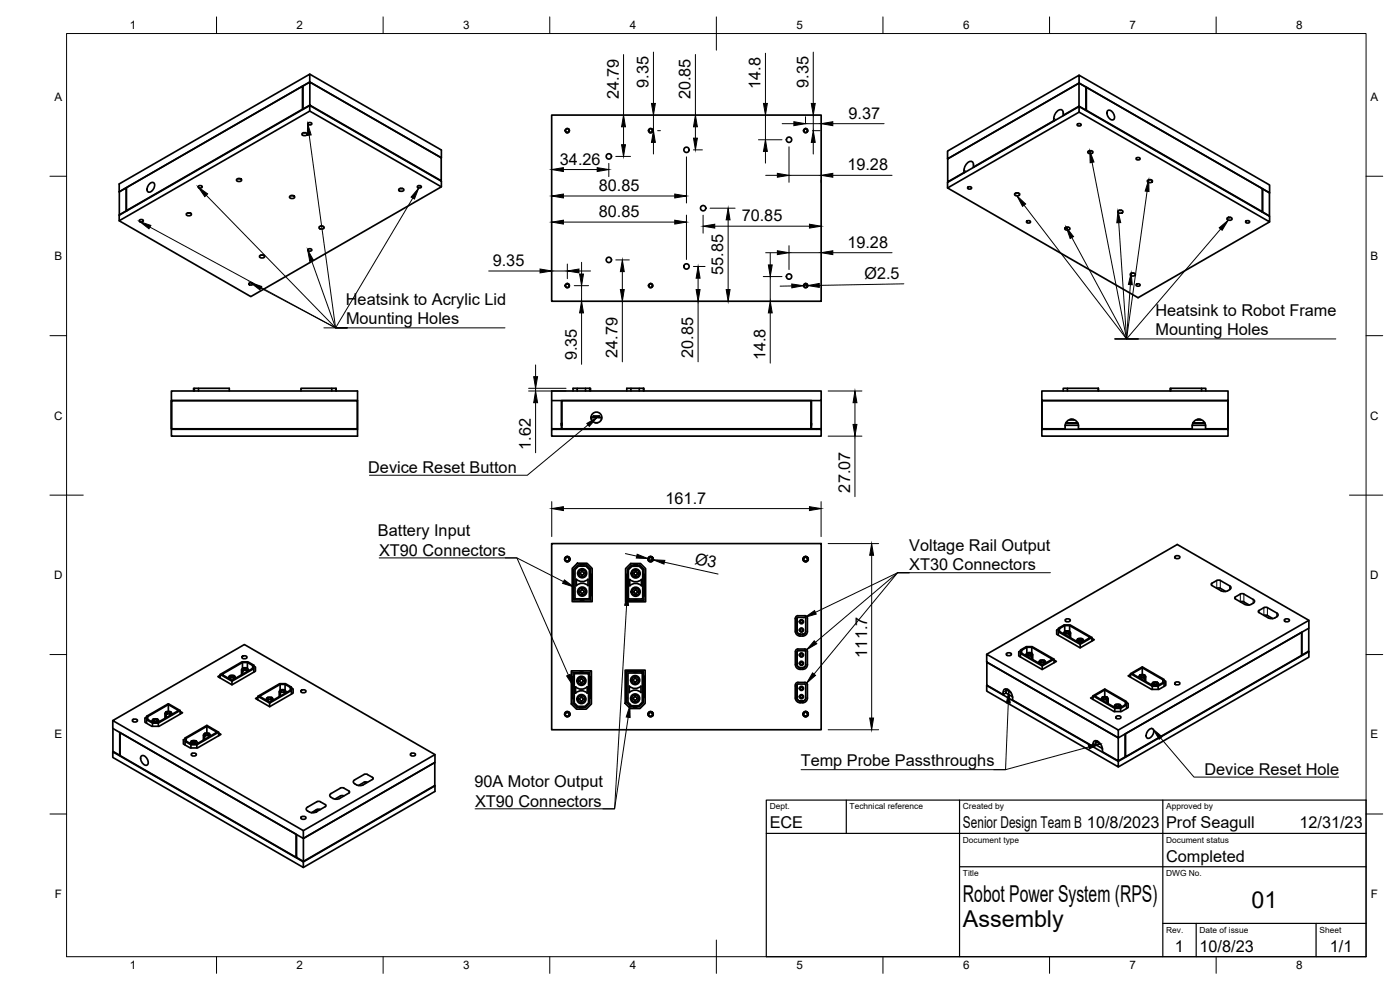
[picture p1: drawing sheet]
<svg xmlns="http://www.w3.org/2000/svg" width="420mm" height="297mm" viewBox="0 0 420 297" stroke-linecap="round" stroke-linejoin="round" font-family="sans-serif">
<!-- layer: Visible -->
<g fill="none" stroke="#000" stroke-width=".51">
<path d="M90.8 32.8h.1M90.8 25.9h.1M91.1 39.8h.6M92.5 36.9l.6-.1 .5 .4-.8 .3-.4-.3zM93 31.7l39.5 22.7v1.7l-57.2 32.9-39.5-22.8v-1.6l57.2-32.9v1.6l-57.2 32.9M93 22.3l39.5 22.7v2.4l-39.5-22.8-2.1 1.2v6.9M93 33.3l39.5 22.8M93 24.6l39.4 22.7v6.9l-39.4-22.7zM93 31.5l-2 1.3M165.6 34.5h80.8v55.9h-80.8zM170.6 38.7l.2 .3v.5l-.4 .3-.5-.1M195.6 38.7l.3 .4-.1 .4-.4 .3-.5-.1"/>
<path d="M241.9 38.6h-.2l.6 .4-.1 .7M316.3 36.2l.1 .1M319.1 34.6l.1 .1M323.4 37.2l.6-.1 .5 .4-.8 .3-.4-.3zM323.8 31.9l2 1.2M323.8 32l57.2 32.9v1.7l-57.2-33M323.8 22.6l57.2 32.9v2.4l-57.2-33 2.1 1.2v6.9M326 26.2l52.8 30.4v6.9l-52.8-30.4zM326 33.1l-.1 .1M326 26.2l-.1 .1M332.4 33.2a1.8 1.8 0 0 1 2 2.4 .98 .98 0 0 1-1 .4 .98 .98 0 0 1-.7-.8l-.3-.4a1.46 1.46 0 0 1 0-1.6zM35.8 55.2l57.2-32.9v2.3l-57.2 33z"/>
<path d="M35.8 57.6l.1 6.9M35.8 57.6l2.1-1.2v6.9M37.9 56.4h.1M38 56.3l52.8-30.4v6.9l-52.8 30.4zM44.9 55.1a.84 .84 0 0 1 1.5 .1 2.1 2.1 0 0 1-1.8 2.5 1.54 1.54 0 0 1 .3-2.6zM59.6 55.8l.6-.1 .5 .4-.8 .3-.4-.3zM71 53.8a.82 .82 0 0 1 .9-.3 .82 .82 0 0 1 .6 .7 .82 .82 0 0 1-.9 .3 .82 .82 0 0 1-.6-.7zM71.4 53.6h.7M86.9 58.9a.82 .82 0 0 1 .9-.3 .82 .82 0 0 1 .6 .7 .82 .82 0 0 1-.9 .3 .82 .82 0 0 1-.6-.7zM87.3 58.7h.7M90.7 40.1a.82 .82 0 0 1 .8-.3 .82 .82 0 0 1 .6 .6 .82 .82 0 0 1-.8 .3 .82 .82 0 0 1-.6-.6zM119.7 56.8a.82 .82 0 0 1 .8-.3 .82 .82 0 0 1 .7 .6 .82 .82 0 0 1-.9 .3 .82 .82 0 0 1-.6-.6z"/>
<path d="M120.1 56.5h.7M125.4 55.8l.6-.1 .5 .4-.8 .3-.5-.3zM132.4 54.2l-.1 .1M284.4 56.4l39.4-22.8v-1.6l-39.4 22.7v1.7l57.1 32.9 39.5-22.7M284.4 47.7l39.4-22.8v-2.3l-39.4 22.7v2.4M284.4 54.6h.1M289.3 51.8h.1M290.5 56.1l.6-.1 .5 .5-.8 .2-.4-.2zM292.1 50.1l24.2-13.9a2.85 2.85 0 0 1 2.2-3.3 1.34 1.34 0 0 1 .6 1.7l4.7-2.7v-7l-39.4 22.8v6.9l4.9-2.8v-.7M292.1 50.1a1.36 1.36 0 0 0-.5-1.7 2.6 2.6 0 0 0-2.3 2.6M292.1 50.1l.1 .1M304.5 58.1a.82 .82 0 0 1 .9-.3 .82 .82 0 0 1 .6 .7 .82 .82 0 0 1-.9 .3 .82 .82 0 0 1-.6-.7z"/>
<path d="M304.9 57.9h.7M326.5 45.5a.82 .82 0 0 1 .8-.3 .82 .82 0 0 1 .7 .6 .82 .82 0 0 1-.9 .3 .82 .82 0 0 1-.6-.6zM326.9 45.2h.7M341.1 47.4l.6-.1 .5 .4-.8 .3-.4-.3zM344.4 54.2a.82 .82 0 0 1 .8-.3 .82 .82 0 0 1 .6 .6 .82 .82 0 0 1-.8 .3 .82 .82 0 0 1-.6-.6zM344.8 53.9h.6M378.8 56.7l.1 6.9M378.9 56.7l2.1 1.2M381 57.9l-.1 6.9M381 57.9h.1M38 63.3l-2.2 1.2M38 63.2l.1 .1"/>
<path d="M42 66l.6-.1 .4 .4-.8 .3-.4-.3zM55.9 64.1a.82 .82 0 0 1 .9-.3 .82 .82 0 0 1 .6 .7 .82 .82 0 0 1-.8 .3 .82 .82 0 0 1-.7-.7zM56.3 63.9h.7M77.9 76.8a.82 .82 0 0 1 .9-.3 .82 .82 0 0 1 .6 .6 .82 .82 0 0 1-.9 .3 .82 .82 0 0 1-.6-.6zM78.3 76.5h.7M92.5 74.7l.6-.1 .5 .5-.8 .2-.4-.2zM95.8 68.1a.82 .82 0 0 1 .8-.3 .82 .82 0 0 1 .6 .7 .82 .82 0 0 1-.8 .3 .82 .82 0 0 1-.6-.7zM96.2 67.8h.6M308.2 66.3l.6-.1 .5 .5-.8 .2-.4-.2zM319.6 68.4a.82 .82 0 0 1 .8-.3 .82 .82 0 0 1 .7 .7 .82 .82 0 0 1-.9 .3 .82 .82 0 0 1-.6-.7zM320 68.2h.7M335.5 63.3a.82 .82 0 0 1 .9-.3 .82 .82 0 0 1 .6 .7 .82 .82 0 0 1-.9 .3 .82 .82 0 0 1-.6-.7z"/>
<path d="M335.9 63.1h.7M368.3 65.5a.82 .82 0 0 1 .8-.3 .82 .82 0 0 1 .6 .6 .82 .82 0 0 1-.8 .3 .82 .82 0 0 1-.6-.6zM369.3 65.2l-.6 .1M374 66.3l.6-.1 .4 .5-.7 .2-.5-.2zM378.8 63.7l2.2 1.1M378.8 63.5l-.1 .1M74.8 84.9l.6-.1 .5 .5-.8 .2-.4-.2zM170.4 85.1h-.2l.6 .4-.1 .7M195.4 85.1h-.2l.6 .4-.1 .7M241.9 85.1h-.2l.6 .4-.1 .7M339.2 82.2a.82 .82 0 0 1 .9-.3 .82 .82 0 0 1 .6 .6 .82 .82 0 0 1-.8 .4 .82 .82 0 0 1-.7-.7zM339.6 81.9h.7"/>
<path d="M341.1 85.2h.6l.5 .4-.8 .3-.4-.3zM58.3 116.5h-.2v.8M58.3 117.3v-.8h10.5v.8M59.6 116.5v.8M90.3 117.3v-.8h9.3v.8M99.6 116.5h1.2v.8M100.8 116.5l.1 .8M172 117.3v-.8h1.2v.8M173.2 116.5h3.8M175.7 116.5v.8M177 116.5h.2v.8M177 116.5v.8"/>
<path d="M188.1 117.3v-.8h1.3v.8M189.4 116.5h3.7M191.9 116.5v.8M193.1 116.5l.2 .8M193.1 116.5v.8M320.3 116.5v.8M329.6 116.5h-10.5v.8M329.6 116.5v.8M351.4 117.3v-.8h9.2v.8M351.4 116.5h-.2v.8M360.6 116.5h1.3v.8M51.4 128.8h55.9v2.1h-55.9z"/>
<path d="M51.4 120.2v8.5h55.9v-8.5h-55.8v8.5M52.8 128.7v.1M106 128.7v.1M107.3 120.2h-55.9v-2.9h55.9v11.4M165.6 128.8h80.8v2.1h-80.8zM165.6 120.2h80.8v-2.9h-80.8v11.4h2.9v-8.5M166.9 128.7v.1M168.6 127v.6M168.6 120.2h74.8v8.5h-74.8zM177.9 125.3l.2-.2 .2 .2M178.1 124.9h1.8M178.1 124.9v.2"/>
<path d="M178.6 126.8h.8M179.8 125.1h.1M179.8 125.1l-.1 .2M179.9 124.9v.2M179.9 125.1l.1 .2M180.5 125.9v-.6h-3v.6M243.4 127h.1M243.4 127.6h.1M243.4 127v.6M243.5 120.2v8.5h2.9v-8.5M245.1 128.7v.1M312.7 128.8h55.9v2.1h-55.9z"/>
<path d="M312.7 120.2v-2.9h55.9v2.9h-55.9v8.5M314 128.7v.1M319.7 127.8a2 2 0 0 1 2-2 2 2 0 0 1 2 2M319.7 127.8v.9h-7v-8.5h55.8v8.5h-6.7v-.9M319.7 127.6h3.9M319.8 127h3.7h-3.7M320.2 127h.1M320.3 126.9v.1M320.5 126.9v.1M320.8 126.9v.1M320.9 125.9h1.5M321 126.9l-.7 .1"/>
<path d="M321.1 125.9h.1M321.2 125.8v.1M321.5 125.8v.1M321.5 126.9v.1M321.8 125.8v.1M321.8 126.9v.1M322 126.9l-.7 .1M322.1 125.8v.1M322.3 125.9h.1M322.3 127h.7M322.5 126.9v.1M322.8 126.9v.1"/>
<path d="M323 127h.1M323.7 127.8v.9h34.1v-.9M357.8 127.8a2 2 0 0 1 2-2 2 2 0 0 1 2 2M357.8 127.6h4M358 127h3.6zM358 127h.1M358.7 126.9v.1M358.9 126.9v.1M359.1 125.9h1.4M359.2 126.9l-.8 .1M359.2 125.9h.1M359.4 125.8v.1"/>
<path d="M359.7 125.8v.1M359.7 126.9v.1M359.9 125.8v.1M359.9 126.9v.1M360.2 126.9l-.8 .1M360.2 125.8v.1M360.4 125.9h.1M360.6 126.9l-.2 .1 .8-.1M360.7 126.9v.1M360.9 126.9v.1M361.2 127h.1M367.2 128.7v.1"/>
<path d="M368.6 120.2l-.1 8.5M165.6 163.1h80.8v55.9h-80.8zM170.1 167l.6 .3 .1 .5M170.1 167l.6 .2 .3 .6M170.7 167.4l.1 .4M170.8 167.8l-.4 .5-.6-.1-.1-.5 .1-.4 .5-.1 .3 .2-.4-.2-.4 .1-.2 .6 .2 .4 .6 .2 .4-.3 .2-.4M172.2 170.8l1.3-1.3h2.5l1.2 1.3v9.2h-5zM172.2 172.3h-.2v6.4h.2M173 173.8v1.9a2.51 2.51 0 0 1 3.5 0v-1.9M173.3 169h2.9l1.5 1.5v10h-6v-10zM173.6 169.9h2.2l1.1 1v8.8h-4.3v-8.8zM173.7 177.6l.5-.1 .5 .5v.5a1.03 1.03 0 0 1-1-.9z"/>
<path d="M174 171.3l.7-.3v.5l-.5 .5h-.5zM174 176.8l.7-.3v.5l-.5 .5h-.5zM174.2 169.5h1M174.7 172.5l-.5-.4-.5-.1a1.03 1.03 0 0 0 1 1v-.5M174.8 172.5l.4-.4 .5-.1a1.03 1.03 0 0 1-.9 1v-.5M174.8 178l.4-.4h.5a1.03 1.03 0 0 1-.9 .9zM174.8 171a.86 .86 0 0 1 .9 1l-.5-.1-.4-.4zM174.8 176.5a.86 .86 0 0 1 .9 1h-.5l-.4-.5zM176.5 173.8a2.51 2.51 0 0 1-3.5 0M177.2 172.3h.2v6.4h-.2M188.3 172.3h-.3v6.5h.3M188.6 170.9l1.1-1h2.2l1 1v8.8h-4.3z"/>
<path d="M189 175.8v-1.9a2.51 2.51 0 0 0 3.5 0v1.9M189.3 169.1h2.9l1.6 1.5v10h-6.1v-10zM189.5 169.6h2.5l1.3 1.2v9.3h-5v-9.3zM190.2 172h-.5a1.03 1.03 0 0 1 1-1v.5l-.5 .5M190.2 177.6h-.5a1.03 1.03 0 0 0 1 1v-.5M190.2 169.6h1M190.2 172.1l.5 .5v.5a1.03 1.03 0 0 1-1-1h.5M190.2 177.6l.5 .5M190.7 177v-.5a.91 .91 0 0 0-.9 1h.4M190.7 177l-.5 .5M190.8 178.1l.5-.5h.5a.91 .91 0 0 1-1 .9v-.4M190.8 177l.5 .5h.4a.78 .78 0 0 0-.9-.9v.4"/>
<path d="M190.8 171a.81 .81 0 0 1 .9 1h-.4l-.5-.5zM191.3 172.1h.4a.8 .8 0 0 1-.9 .9v-.4zM192.5 175.8a2.51 2.51 0 0 0-3.5 0M193.3 172.3h.1v6.5h-.1M195.7 167.4l.1 .4M195.7 167.4l-.8-.1-.2 .3v.4l.7 .3 .4-.5M195.7 167.2l.3 .4-.1 .6-.5 .3-.6-.2-.2-.5 .1-.4 .5-.2 .5 .2M195.7 167.2l-.6-.2 .6 .3 .1 .5M242.2 167.4l-.8-.1-.2 .3v.4l.7 .3 .4-.5M242.2 167.4l.2 .4M242.2 167.2l.3 .4-.2 .6-.4 .3-.6-.2-.2-.4 .2-.6 .5-.1 .4 .2M242.2 167.2l-.5-.2 .5 .3 .1 .5"/>
<path d="M352.6 167a.82 .82 0 0 1 .8-.3 .82 .82 0 0 1 .7 .6 .82 .82 0 0 1-.9 .4 .82 .82 0 0 1-.6-.7zM365.2 176.5l.8-.1 1.8 1M366.5 177.3l1.2 .2 .8-.2M369 175.8l-3.3-1.8-2.2 1.2 .2 .4 2.8 1.7M369 176.9l-.6 .4M369 175.8a.61 .61 0 0 1 .4 .5 .61 .61 0 0 1-.4 .6M373.3 178.2h-1.1l-1.4 .9-.2 .4 2.9 1.8a2.15 2.15 0 0 0 3-1l-.4-.5-2.8-1.5M72.6 197a.82 .82 0 0 1 .9-.3 .82 .82 0 0 1 .6 .7 .82 .82 0 0 1-.9 .3 .82 .82 0 0 1-.6-.7zM72.8 198.8v1.8M74.3 198.8v1.8M76.2 199.8l.5 .3v1.3l-7.1 4.1-4.2-2.5 .7-.4M174.2 180l.4 .1"/>
<path d="M174.6 180l.2 .1M174.8 180h.4M190.3 180.1l.3 .1M190.6 180.1l.3 .1M190.9 180.1h.3M238.7 185.6l.1 4.3M238.7 185.5v3.9M238.7 195.5v3.9M238.7 185.5l.5-.7 2.4-.1 .5 .2 .2 .6v3.9a1.84 1.84 0 0 1-1.8 1.5 1.84 1.84 0 0 1-1.8-1.5M239.2 199.4v.2M239.2 199.4v-3.9l.3-.3 2.2 .1 .1 4.1M239.2 189.4v.2"/>
<path d="M239.2 185.5v3.9M239.2 199.4v.1M239.2 189.4v.1M239.2 199.4a.9 .9 0 0 0 .9 .9M239.2 189.4a.9 .9 0 0 0 .9 .9M239.2 185.5l.3-.3 2.2 .1 .1 4.1M239.2 199.6l.3 .5 .5 .2M239.2 189.6l.5 .6a1.81 1.81 0 0 0 1.8-.1l.2-.3M239.3 195.4l-.1 .1M239.3 185.4l-.1 .1M239.5 194.7h2.1M239.5 194.7l-.6 .2-.2 .6"/>
<path d="M240.1 190.3h.1M241.6 194.7l.5 .2 .2 .6v3.9a1.84 1.84 0 0 1-1.8 1.5 1.84 1.84 0 0 1-1.8-1.5M241.7 199.8l-.7 .5M241.8 199.4v.2M241.8 189.4v.2M241.8 199.4a.9 .9 0 0 1-.9 .9h.1M241.8 189.4a.9 .9 0 0 1-.9 .9h.1M296.1 196.3l39.5 22.7v2.4l-39.5-22.7zM296.2 198.7l39.4 22.7v6.9l-4.7-2.7a2.82 2.82 0 0 0-2.3-3.4 1.38 1.38 0 0 0-.6 1.7l-24.1-13.9a2.82 2.82 0 0 0-2.3-3.3 1.39 1.39 0 0 0-.5 1.7l-4.9-2.8zM302 196.1a.82 .82 0 0 1 .9-.3 .82 .82 0 0 1 .6 .7 .82 .82 0 0 1-.9 .3 .82 .82 0 0 1-.6-.7zM306.2 195.3l-.4 .3v1.2l7 4.1 4.2-2.5-.7-.4M306.2 196.1v1"/>
<path d="M306.6 195.1l1.6-.9h1.4l6.2 3.6-3 1.7-6.2-3.5zM308.2 194.2v1.8M308.2 196l.3 .1v.4v-.4M308.2 196l-.3 .7M308.2 196l.4 .1v.4M308.3 195.9h1.2M308.5 196.6l-.4 .3M308.6 196.5l-.4 .4M308.6 196.5h.6M308.6 196h.6M309.3 196.6l.3 .2 .1 .9M309.6 196l-.4 .1v.4l.4 .3v.9"/>
<path d="M309.6 196l-.3 .1v.4v-.4M309.6 196l.3 .4v1.5M309.6 194.2v1.8M312.1 198.2l.3 .1v.4l-.4 .4M312.1 198.2l-.3 .8M312.1 198.2l.4 .1v.4M312.2 198.2h1.2M312.4 198.3v.4M312.5 198.7h.6M312.5 198.3h.6M312.5 198.7l-.4 .4M313.1 198.7l.4 .4"/>
<path d="M313.2 198.3v.4M313.5 198.2l-.4 .1v.4M313.5 198.2l-.3 .1v.5l.3 .3M313.5 198.2l.3 .8M316.3 198.8v-1l-6.5-3.8h-1.8l-1.8 1v1.1l6.6 3.7M316.3 197.8l-3.5 2v1.1M317.6 188.8l-.5 .3v1.2l7.1 4.1 4.2-2.5-.7-.4M317.6 189.6v1M318 188.6l1.5-.9h1.5l6.2 3.6-3 1.7-6.2-3.5zM319.5 187.7v1.8M319.7 185.9a.82 .82 0 0 1 .8-.3 .82 .82 0 0 1 .7 .7 .82 .82 0 0 1-.9 .3 .82 .82 0 0 1-.6-.7zM319.9 190v-.4l-.3-.2-.4 .8"/>
<path d="M319.9 190l-.4 .4M319.9 189.6v.4M319.9 190v-.5l-.3-.1 .5-.1 .8 .1-.3 .1v.5M319.9 190l-.3 .4M320 190h.6M320 189.5h.6M320.6 190l.4 .3v.9M320.7 190l.3 .3v.9M320.7 189.6v.4v-.4l.2-.2 .4 .5v1.5M321 187.7v1.8M323.7 192.3l-.3 .3M323.8 191.8l-.1 .4v-.4h-.4l-.2 .6"/>
<path d="M323.8 192.2v-.4l-.3-.1 .5-.2 .8 .2-.3 .1v.4M323.8 192.2l-.3 .4M323.8 192.2h.7M323.8 191.8h.7M324.5 192.2l.4 .4-.3-.3M324.6 191.8v.4l.1-.5 .4 .2 .1 .5M327.7 192.3v-1l-6.5-3.8h-1.8l-1.8 1v1.1l6.6 3.7M327.7 191.3l-3.5 2v1.1M372.3 180.6h1M373.3 180.6l1.6 .9M377.8 183.2l1.5-.9 .8-.1 3.3 1.9a.59 .59 0 0 1-.2 1l-.6 .3M377.8 183.2l-.2 .2 .2 .4 2.8 1.6 1.2 .2 .8-.2"/>
<path d="M379.3 184.7l.8-.1 1.9 1M385.5 185.9a.82 .82 0 0 1 .8-.3 .82 .82 0 0 1 .6 .7 .82 .82 0 0 1-.8 .3 .82 .82 0 0 1-.6-.7zM390.7 189.7v6.9M392.7 195.4l.1 .1M392.8 188.5v6.9l-2.2 1.1M392.8 186.1l-39.5-22.7-57.2 32.9M33.8 216.2l57.2 33v2.4l-57.2-33v-2.4l39.5-22.8 57.2 33v2.4l-39.5 22.8M33.9 218.6v6.8l2.1 1.2M35.9 219.8v6.8M36 219.8l52.9 30.5v6.9l-52.9-30.5zM39.7 216a.82 .82 0 0 1 .9-.3 .82 .82 0 0 1 .6 .7 .82 .82 0 0 1-.8 .3 .82 .82 0 0 1-.7-.7zM44.3 215l6.2-3.6 3.1 1.8-6.2 3.6h-1.5l-1.6-.9z"/>
<path d="M45.8 217v.9M46.2 216v.4l-.1-.5-.4 .1-.1 .6M46.3 215.9h.7M46.3 216.4h.7M46.3 216.4l-.4 .4 .3-.4M47 216.4l.3 .4M47.1 216.4l.3 .4M47.3 215.8h-1.3l.3 .1v.5M47.3 215.8l-.3 .1v.5M47.3 215.9l-.2 .1v.4l-.1-.4M47.3 215.9l.4 .7M47.5 217v.9"/>
<path d="M50.1 214.2l-.3 .2v1M50.1 213.7v.4l-.2-.5-.4 .4v1.5M50.2 214.2v-.5l-.3-.1 .4-.2 .9 .2-.3 .1v.5M50.2 214.2l-.4 .3v.8M50.2 214.1h.7M50.2 213.7h.7M50.5 211.4v2M50.9 214.2l.3 .4M50.9 214.2l.4 .3M50.9 213.7v.4v-.4h.5l.2 .6M54.1 214.3v-1.1l-3.6-2.1-6.5 3.8v2.1M54.1 213.2l-6.6 3.8h-1.7l-1.8-1.1"/>
<path d="M54.1 213.4l.7 .5-7.1 4h-2.1l-2.1-1.2v-1.2l.5-.3M62.1 217.9v2M65.6 219.7l-6.5 3.8h-1.8l-1.8-1.1M65.6 219.9l.7 .5-7 4h-2.2l-2.1-1.2v-1.2l.5-.3M66.1 203.4v-1l3.5 2M66.6 202.4l6.2-3.6h1.5l1.5 .9v.8l-6.2 3.6zM69.2 203.4l-.3 .3M69.2 202.9v.4l-.2-.5-.3 .2-.1 .5M69.3 202.8h.7M69.3 203.3h.7M69.3 203.3l-.4 .4M70 203.3l.3 .4"/>
<path d="M70 202.9v.4M70 203.4l.4 .3M70 203.3v-.4l.3-.1 .4 .7M70.3 202.7h-1.3l.3 .1v.5M70.3 202.8h-.3v.5M72.8 200.5l.3 .1v.4M72.8 200.5l-.3 .4v1.5M72.9 200.5l.3 .1v.5l-.4 .3v.9M72.9 200.5h1.2M73.1 201.1l-.4 .3v.9M73.1 200.6v.4M73.2 200.6h.7"/>
<path d="M73.2 201.1h.7M73.9 201.1l.3 .4M73.9 201.1l.4 .3M74.2 200.5l-.3 .1v.5M74.2 200.5l-.3 .1v.4v-.4M74.2 200.5l.3 .8M76.2 201.7v-1.1l-6.6 3.8v1.1M76.2 200.6v-1l-1.8-1h-1.8l-6.5 3.8M77.4 210v-1.1l3.5 2.1M77.9 208.9l6.2-3.6h1.5l1.5 .9v.9l-6.2 3.6zM80.5 209.9l-.3 .3M80.5 209.4v.5v-.4h-.5l-.1 .6"/>
<path d="M80.6 209.4h.7M80.6 209.9h.7M81.3 209.9l.4 .3M81.6 209.3h-1.3l.3 .1v.5l-.4 .4M81.6 209.3l-.3 .1v.5l.3 .4M81.6 209.3l-.3 .2v.4v-.5M81.6 209.3l.4 .8M84.1 205.3v1.8M84.1 207.1l.3 .1v.4v-.4M84.1 207.1l-.3 .4v1.5M84.1 207.1l.4 .1v.4M84.2 207.1h1.3l-.3 .1v.4"/>
<path d="M84.4 207.7l-.3 .3v.9M84.5 207.6l-.4 .3v.9M84.5 207.6h.7M84.5 207.2h.7M85.2 207.6l.3 .4M85.2 207.7l.4 .3M85.2 207.2v.4v-.4l.3-.1 .2 .2 .1 .5M85.6 205.3v1.8M87.5 208.2v-1l-6.6 3.8v1M87.5 207.2v-1l-1.8-1.1h-1.8l-6.5 3.8M87.5 206.4l.5 .3v1.3l-7.1 4-4.2-2.4 .7-.4M90.3 207.2a.82 .82 0 0 1 .9-.3 .82 .82 0 0 1 .6 .7 .82 .82 0 0 1-.9 .3 .82 .82 0 0 1-.6-.7z"/>
<path d="M169.5 214.6a.77 .77 0 0 1 .9-1.1 .77 .77 0 0 1 .5 1.3M170.1 213.6l.5 .2 .2 .5-.2 .5-.5 .1-.4-.4v-.5l.4-.3 .5 .2-.3-.2-.5 .2-.2 .5 .5 .6 .8-.3 .1-.5-.3-.5M170.1 213.6l.6 .1M170.7 213.9l.1 .4M171.5 201.3h6v9.9l-1.6 1.6h-2.9l-1.5-1.6zM172 203.1h-.2v6.4h.2M172 201.8h5v9.2l-1.3 1.3h-2.5l-1.2-1.3zM172.3 202.1h4.3v8.8l-1 1h-2.2l-1.1-1zM172.7 206.1v1.9a2.51 2.51 0 0 1 3.5 0v-1.9M173.5 209.8h.5M173.5 209.8a1.03 1.03 0 0 0 .9 1M173.5 204.3h.5l.4 .5v.5a1.03 1.03 0 0 1-.9-1z"/>
<path d="M173.8 209l.6-.3v.5l-.4 .5h-.5zM173.8 203.6l.6-.3v.5l-.4 .4h-.5zM174 209.8l.4 .5v.5M174 212.3h1M174 201.8h.4M174.4 201.7l.2 .1M174.5 204.8l.5-.5h.5a1.03 1.03 0 0 1-1 1zM174.5 208.7a.86 .86 0 0 1 1 1h-.5l-.5-.4zM174.5 203.3a1.03 1.03 0 0 1 1 .9h-.5l-.5-.4zM174.6 201.7l.4 .1M175 209.8l-.5 .5v.5M175 209.8h.5"/>
<path d="M175.5 209.8a1.03 1.03 0 0 1-1 1M176.2 206.1a2.51 2.51 0 0 1-3.5 0M177 203.1h.2v6.4h-.2M187.6 201.1h6v9.9l-1.5 1.6h-3l-1.5-1.6zM188.1 202.9h-.2v6.4h.2M188.1 201.6h5v9.2l-1.2 1.3h-2.5l-1.3-1.3zM188.5 201.9h4.3v8.8l-1.1 1h-2.2l-1-1zM188.9 207.8v-1.9a2.51 2.51 0 0 0 3.5 0v1.9M189.6 204.1h.5M189.6 209.6h.5l.5 .5v.5a1.03 1.03 0 0 1-1-1zM189.6 204.1a1.03 1.03 0 0 0 1 1M189.9 208.8l.7-.3v.6l-.5 .4h-.5z"/>
<path d="M189.9 203.3l.7-.3v.5l-.5 .5h-.5zM190.1 204.1l.5 .5v.5M190.1 212.1h1M190.1 201.6h.4M190.5 201.5l.2 .1M190.7 201.5l.4 .1M191.1 209.6l-.4 .5v.5a1.03 1.03 0 0 0 .9-1h-.5M191.1 204.1l-.4 .5v.5M191.1 209.5l-.4-.5v-.4a.8 .8 0 0 1 .9 .9h-.5M191.1 204l-.4-.5v-.4a.8 .8 0 0 1 .9 .9h-.5M191.1 204.1h.5M191.6 204.1a1.03 1.03 0 0 1-.9 1"/>
<path d="M192.4 207.8a2.51 2.51 0 0 0-3.5 0M193.1 202.9h.2v6.4h-.2M194.5 214.6a.77 .77 0 0 1 .9-1.1 .77 .77 0 0 1 .5 1.3M195.1 213.6l.6 .1M195.1 213.6l.6 .2 .1 .6-.3 .4h-.5l-.3-.3 .1-.5 .3-.3 .6 .2M195.7 213.9l.1 .4M195.7 213.7l.3 .5-.1 .5-.6 .3-.4-.1-.3-.5 .1-.5 .4-.2 .6 .2M238.7 205.8l.1 4.1M238.7 205.5v4M238.7 209.4a1.84 1.84 0 0 0 1.8 1.5 1.84 1.84 0 0 0 1.8-1.5M238.7 205.5l.5-.7 2.4-.1 .5 .3 .2 .5v4M239.2 209.5v.1"/>
<path d="M239.2 205.5v4M239.2 205.5l.3-.3 2.2 .1 .1 4.3M239.2 209.5v-.1a.9 .9 0 0 0 .9 .9M239.2 209.6l.5 .6a1.81 1.81 0 0 0 1.8-.1l.2-.3M239.3 205.4l-.1 .1M240 200.3h1M240 200.3h.1M240.1 210.3h.1M240.1 200.3h.1M241.8 209.4a.9 .9 0 0 1-.9 .9h.1M242.2 213.9l-.4-.2-.4 .1-.2 .7 .7 .4 .4-.6M242.2 213.9l.2 .4"/>
<path d="M242.2 213.7l.3 .5-.2 .5-.3 .3-.6-.2-.3-.4 .2-.6 .5-.1 .4 .2M242.2 213.7l-.5-.2 .5 .3 .1 .5M296.2 205.6l-.1 1.8 39.5 22.7v-1.7l-39.5-22.7M301.9 207.9l2 1.1M301.9 207.9l-.8 .5M301.9 207.2v.7M302 207l1.4 .8M302.3 206.8l-.4 .4M328 209.9v-1.1l6.6 3.7v1M328 208.8l3.6-2.1 6.5 3.8v1l-1.8 1M328 209l-.7 .4 7 4.1h2.2l2.1-1.2v-1.2l-.5-.3M328.5 208.8l3.1-1.8 6.1 3.6v.8l-1.5 1h-1.5z"/>
<path d="M330.9 209.2l.3 .1v.4l-.3 .4M330.9 209.2h1.3l-.3 .1v.4M331.2 209.8l-.4 .3M331.2 209.3v.4v-.4h-.5l-.2 .6M331.2 209.7h.8l.2-.5 .3 .2 .1 1.7M331.2 209.3h.7M331.6 207v2M331.9 209.7l.3 .4v.8M332 209.8l.3 .2v1M332 209.3v.4M334.6 212.5h1.7v1M334.8 211.4l.3 .1v.5"/>
<path d="M334.8 211.4h1.3M334.9 215a.82 .82 0 0 1 .8-.3 .82 .82 0 0 1 .7 .7 .82 .82 0 0 1-.9 .3 .82 .82 0 0 1-.6-.7zM335 211.9v-.3l-.3-.2-.3 .8M335 212l-.3 .3M335.1 211.6v.3M335.1 212l-.3 .4M335.1 212h.7M335.1 211.5h.7M335.6 219l57.2-32.9v2.4l-57.2 32.9M335.9 212l.3 .3M335.9 211.6v.3M336 211.5l-.1 .4"/>
<path d="M336.1 211.4l-.3 .1v.5l.3 .4M336.1 211.4l-.1 .1M336.1 211.4l.4 .8M338.1 211.5v1.1M339.3 203.2v-1.1l6.5 3.8v.9M339.3 202.1l3.5-2 6.6 3.8v1l-1.8 1M339.3 202.4l-.7 .4 7 4h2.2l2.1-1.1v-1.3l-.5-.3M339.8 202.1l3-1.7 6.2 3.5v.9l-1.5 .9h-1.5zM342.1 202.6l.3 .1v.4v-.4M342.1 202.6l-.3 .7M342.1 202.6h.4v.5M342.2 202.5h1.3"/>
<path d="M342.4 203.1l-.3 .3M342.5 203.1l-.4 .4M342.5 203.1h.7M342.5 202.6h.7M342.8 200.4v2M343.2 203.1l.3 .3v.9M343.2 203.1l.4 .3v.9M343.5 202.6h-.3v.5M343.5 202.6l-.3 .1v.4v-.4M343.5 202.6l.3 .4v1.5M344.7 219a.84 .84 0 0 1 1.5 0 2.1 2.1 0 0 1-1.8 2.5 1.54 1.54 0 0 1 .3-2.5zM345.8 205.9h1.8v.9"/>
<path d="M346 204.8l.4 .1v.4M346.1 204.8h1.2M346.3 205.4l-.4 .3M346.3 204.9v.4v-.4l-.4-.1-.2 .7M346.4 205.3l-.4 .4M346.4 205.3h.7l.4 .4M346.4 204.9h.7M347.1 204.9v.4M347.4 204.8l-.4 .1v.4l.4 .4M347.4 204.8l-.3 .1v.4M347.4 204.8l.3 .7M349.4 204.9v1"/>
<path d="M352.6 204.9a.82 .82 0 0 1 .8-.4 .82 .82 0 0 1 .7 .7 .82 .82 0 0 1-.9 .3 .82 .82 0 0 1-.6-.6zM34 225.5l-.2 1.8 57.2 33v-1.7l-57.2-33M42.4 226.8a1.8 1.8 0 0 1 2 2.4 .98 .98 0 0 1-1 .4 .98 .98 0 0 1-.7-.8l-.3-.4a1.46 1.46 0 0 1 0-1.6zM55.9 221.5l6.2-3.6 3 1.8-6.2 3.6h-1.5l-1.5-.9zM57.3 223.5v.9M57.4 226.2a.82 .82 0 0 1 .9-.3 .82 .82 0 0 1 .6 .7 .82 .82 0 0 1-.9 .3 .82 .82 0 0 1-.6-.7zM57.8 222.9l-.4 .4M57.8 222.5v.4v-.4l-.3-.2-.2 .2-.2 .6M57.8 222.9v-.5l-.3-.1 .6-.1 .7 .1-.3 .1v.5M57.8 222.9l-.3 .4M57.9 222.9h.6M57.9 222.4h.6"/>
<path d="M58.5 222.9l.4 .4M58.6 222.9l.3 .4M58.6 222.5v.4v-.4l.3-.2 .2 .2 .1 .6M59.1 223.5v.9M61.4 220.1l.3 .1v.4v-.4M61.4 220.1l-.4 .5v1.4M61.4 220.1l.3 .1v.4M61.4 220.1h1.3M61.7 220.7l-.4 .2v1M61.7 220.6l-.3 .4v.8M61.8 220.2h.6M61.8 220.6h.6"/>
<path d="M62.4 220.6l.4 .5M62.5 220.7l.3 .3M62.5 220.2v.4v-.4l.3-.1 .2 .2 .1 .6M62.7 220.1l-.3 .1v.4M65.6 220.8v-1.1l-3.5-2.1-6.6 3.8v2.1M99.4 239.2l1.3 .6 1.2-.2M102.2 236.5l-2.8 1.6a.61 .61 0 0 0-.4 .6 .61 .61 0 0 0 .4 .5M102.2 238.8l-1.7 1M102.2 236.5l.8-.1 1.7 .9 .2 .4-3 1.9M103.2 238.8h-1M106.4 234l3.4-1.8 2.2 1.2-.2 .5-3.2 1.7h-1.2l-1-.5M106.4 234a.61 .61 0 0 0-.4 .6 .61 .61 0 0 0 .4 .5"/>
<path d="M109.2 234.7l-1.6 1M109.6 234.6l.1 .4M110.3 234.7h-1.1M123.2 226.2a.82 .82 0 0 1 .8-.3 .82 .82 0 0 1 .7 .7 .82 .82 0 0 1-.9 .3 .82 .82 0 0 1-.6-.7zM130.4 235.7l.1 1.8-39.5 22.8M130.5 235.8l-39.5 22.8M130.5 226.4l-39.5 22.8M328.9 223.4l1.9 1.2M328.9 222.6v.8l-.9 .5M329 222.5l1.3 .8M329.3 222.3l-.4 .3M335.6 228.4l57.2-32.9v1.7l-57.2 32.9"/>
<path d="M337.7 227l.1 .1M337.7 220.2v6.9l-2.1 1.2M337.8 220.1l52.8-30.4v6.9l-52.8 30.5zM89 250.4v6.9l2.1 1.2v-6.9l39.4-22.8v6.9l-39.4 22.8M89 257.1l-.1 .1M90.3 245.2a.82 .82 0 0 1 .9-.3 .82 .82 0 0 1 .6 .7 .82 .82 0 0 1-.9 .3 .82 .82 0 0 1-.6-.7zM94.8 243.1l-.4 .2M95.1 243.4l-.3 .3M95.1 243.5v-.6l-1.6 .9M95.1 243.5l-.1 .1M96.1 242.9h-1M96.2 240.5l-.9-.1-3 1.8a.62 .62 0 0 0-.4 .5 .62 .62 0 0 0 .4 .6l.9 .5h1.3l3.3-2-.2-.4-1.5-.8"/>
<circle cx="170.3" cy="39.2" r=".62"/>
<circle cx="170.3" cy="39.2" r=".56"/>
<circle cx="195.3" cy="39.2" r=".62"/>
<circle cx="195.3" cy="39.2" r=".56"/>
<circle cx="241.8" cy="39.2" r=".62"/>
<circle cx="241.8" cy="39.2" r=".56"/>
<circle cx="182.7" cy="46.9" r=".79"/>
<circle cx="206" cy="45" r=".79"/>
<circle cx="236.8" cy="41.9" r=".79"/>
<circle cx="182.7" cy="78" r=".79"/>
<circle cx="206" cy="79.9" r=".79"/>
<circle cx="211" cy="62.5" r=".79"/>
<circle cx="170.3" cy="85.7" r=".62"/>
<circle cx="170.3" cy="85.7" r=".56"/>
<circle cx="195.3" cy="85.7" r=".62"/>
<circle cx="195.3" cy="85.7" r=".56"/>
<circle cx="236.8" cy="83" r=".79"/>
<circle cx="241.8" cy="85.7" r=".62"/>
<circle cx="241.8" cy="85.7" r=".56"/>
<circle cx="179" cy="125.3" r="1.62"/>
<circle cx="170.3" cy="167.8" r=".77"/>
<circle cx="170.3" cy="167.8" r=".79"/>
<circle cx="174.7" cy="177.5" r="1.37"/>
<circle cx="174.7" cy="172" r="1.37"/>
<circle cx="190.8" cy="177.5" r="1.37"/>
<circle cx="190.8" cy="172.1" r="1.37"/>
<circle cx="195.3" cy="167.8" r=".77"/>
<circle cx="195.3" cy="167.8" r=".79"/>
<circle cx="241.8" cy="167.8" r=".77"/>
<circle cx="241.8" cy="167.8" r=".79"/>
<circle cx="240.5" cy="196.5" r=".39"/>
<circle cx="240.5" cy="199" r=".39"/>
<circle cx="240.5" cy="186.5" r=".39"/>
<circle cx="240.5" cy="189" r=".39"/>
<circle cx="240.5" cy="186.5" r=".62"/>
<circle cx="240.5" cy="196.5" r=".62"/>
<circle cx="240.5" cy="189" r=".62"/>
<circle cx="240.5" cy="199" r=".62"/>
<circle cx="170.3" cy="214.3" r=".79"/>
<circle cx="174.5" cy="209.8" r="1.37"/>
<circle cx="174.5" cy="204.3" r="1.37"/>
<circle cx="190.6" cy="209.6" r="1.37"/>
<circle cx="190.6" cy="204.1" r="1.37"/>
<circle cx="195.3" cy="214.3" r=".79"/>
<circle cx="240.5" cy="206.5" r=".39"/>
<circle cx="240.5" cy="209" r=".39"/>
<circle cx="240.5" cy="206.5" r=".62"/>
<circle cx="240.5" cy="209" r=".62"/>
<circle cx="241.8" cy="214.3" r=".77"/>
<circle cx="241.8" cy="214.3" r=".79"/>
</g>
<g fill="#000">
<circle cx="240" cy="190.3" r=".25"/>
<circle cx="240" cy="210.3" r=".25"/>
</g>
<!-- layer: Visible Narrow -->
<g fill="none" stroke="#000" stroke-width=".3">
<path d="M316.3 35.5l.7 .4M289.3 51.1l.7 .4M363.7 175v.6M365.2 174.2v2.3M366.2 174.2v2.3M369 175.8v1.1M370.8 179.1v.6M372.2 178.3v2.3M373.3 178.3v2.3M376.1 179.9v1.1M307.9 196.5l.1 .3M308.3 196l-.1 .4 .1 .2"/>
<path d="M308.4 196.6h1M308.4 195.9h1M309.5 196l.2 .2-.2 .4M309.9 196.5l-.6 .5h-.9M311.8 198.7l.1 .3M312.2 198.2l-.2 .4 .2 .2M312.3 199.2h1M312.3 198.2h1M312.3 198.8h1M313.4 198.2l.1 .4-.1 .2M313.8 198.7l-.1 .3M319.3 190l.1 .3"/>
<path d="M319.7 189.5l-.2 .1 .2 .5M319.8 189.4h1M319.8 190.1h1M320.9 189.5l.1 .4-.1 .2M321 190.4l-1.2 .1M321.3 190l-.3 .4M323.2 192.2l.1 .3M323.6 191.7l-.2 .2 .2 .4M323.6 192.7h1.1M323.7 192.3h1M323.7 191.7h1M324.8 191.7l.1 .2-.1 .4"/>
<path d="M325.2 192.2l-.1 .3M377.8 183.2v.6M379.3 182.3v2.3M380.4 182.3v2.4M383.2 183.9v1.2M301.9 207.2l-.8 .5M330.5 209.7l.2 .3M331 209.2l-.2 .4 .2 .2M331.1 209.8h1M331.1 209.2h1M332.1 209.2l.2 .2-.2 .4M332.3 210.1l-1.3 .1"/>
<path d="M332.6 209.7l-.3 .4M334.4 211.9l.2 .3M334.9 211.4l-.2 .2 .2 .4M334.9 212.1h1.1M334.9 211.4h1.1M336 211.4l.2 .2-.2 .4M336.5 211.9l-.2 .3M341.8 203.1l.1 .3M342.2 202.6l-.1 .4 .2 .2h1M342.3 202.5h1M343.4 202.6l.2 .2-.2 .4M343.5 203.5l-1.2 .1"/>
<path d="M343.9 203.1l-.3 .4M345.7 205.3l.1 .3M346.1 204.8l-.1 .2 .1 .4M346.2 204.8h1M346.2 205.4h1M347.3 204.8l.2 .4-.2 .2M347.7 205.3l-.1 .3M328.9 222.7l-.9 .5"/>
</g>
<!-- layer: BORDER -->
<g fill="none" stroke="#000" stroke-width=".3">
<path d="M20 10.1h390v276.9h-390zM65 5.1v5M115 5.1v5M165 5.1v5M215 5.1v10M265 5.1v5M315 5.1v5M365 5.1v5M15 52.9h5M410 52.9h5M15 100.7h5M410 100.7h5"/>
<path d="M15 148.6h10M405 148.6h10M15 196.4h5M410 196.4h5M15 244.2h5M410 244.2h5M65 287v5M115 287v5M165 287v5M215 282.1v9.9M265 287v5M315 287v5"/>
<path d="M365 287v5"/>
</g>
<!-- layer: TITLEBLOCK -->
<path d="M230 240.1h180v46.9h-180zM230 250h180M254 240.1v9.9M288 240.1v46.9M349 240.1v46.9M288 260.1h122M349 277.1h61M359 277.1v9.9M395 277.1v9.9" fill="none" stroke="#000" stroke-width=".36"/>
<!-- layer: FD_Dimensions -->
<g fill="none" stroke="#000" stroke-width=".3">
<path d="M187.1 16.4v18.1M196.1 15.6v15.4M208.7 16.3v18.2M229.7 16v15M244.1 15.6v15.4M187.1 38v5.4M196.1 34.5v4.7M197.4 39.2h.8M208.7 38v3.5M229.7 34.5v7.4M234.7 37.1h3.6M241.7 35v2.1h4.7"/>
<path d="M243.8 39.2h2.4M244.1 34.5v4.7M249.9 37.1h15.4M169.1 50.9h10.1M169.1 58.8h33.4M182.7 49v4M184.8 46.9h4.4M196.1 42.7v3.5M206 47.1v13.8M208.1 45h2.7M227.6 41.9h7.1M229.7 45.4v3.5"/>
<path d="M229.8 52.6h3.5M236.8 44v10.7M236.8 52.6h9.6M244.1 42.7v3.5M246.4 54v.7M249.9 52.6h17.8M169.1 66.6h33.4M170.3 79.2v4.4M174.5 78.7v3.5M184.8 78h4.1M206 64.5v13.4M208.1 80h3.5"/>
<path d="M211 64.6v5.4M213.1 62.5h7.5M214.5 67.9h28.4M218.5 66v20.9M229.8 75.8h3.5M231.2 76v3.5M236.8 73.7v7.2M236.8 75.8h9.6M249.9 75.8h17.8M146.7 81.3h15.4M165.6 81.3h4.7M172.3 85.7h4.3"/>
<path d="M173.8 81.3h3.4M174.5 85.7v4.7M174.5 93.9v15.4M186.8 81.5v5.4M186.8 90.4v18.2M209.5 83.5v3.4M209.5 90.4v18.2M229.1 83h5.6M231.2 83v7.4M231.2 93.9v15.1M237.6 85.8l-3.5 .1M242.4 85.7h-1.3"/>
<path d="M271.3 85.2l-25.4 .4M158.6 117.3h11.3M158.6 116.5h11.3M160.7 109.5v3.5M160.7 116.5v.8M248.5 117.3h10.2M160.7 120.8v15.1M248.5 130.9h10.2M256.6 120.8v6.5M256.6 130.9v18.1M165.6 150.5v10.5M169.1 152.6h73.8"/>
<path d="M246.4 150.5v10.5M187.7 166.1l3.4 .8M195.7 167.2l.3 .7-1.5-.3M199.4 168.7l16.1 3.5M248.5 163.1h15.2M261.6 166.6v48.8M248.5 219h15.2"/>
</g>
<g fill="#000" stroke="#000" stroke-width=".3">
<path d="M187.1 34.5l.6 3.5h-1.2zM195.5 31h1.2l-.6 3.5zM208.7 34.5l.6 3.5h-1.2zM229.1 31h1.2l-.6 3.5zM238.3 36.5l3.4 .6-3.4 .6zM243.5 31h1.2l-.6 3.5zM246.4 37.1l3.5-.6v1.2zM165.6 50.9l3.5-.6v1.2zM165.6 58.8l3.5-.6v1.2zM179.2 50.3l3.5 .6-3.5 .6zM186.5 43.4h1.2l-.6 3.5zM196.1 39.2l.6 3.5h-1.2z"/>
<path d="M202.5 58.2l3.5 .6-3.5 .6zM208.1 41.5h1.2l-.6 3.5zM229.7 41.9l.6 3.5h-1.2zM233.3 52l3.5 .6-3.5 .6zM244.1 39.2l.6 3.5h-1.2zM246.4 52.6l3.5-.6v1.2zM165.6 66.6l3.5-.5v1.1zM202.5 66.1l3.5 .5-3.5 .6zM211 67.9l3.5-.6v1.1zM218.5 62.5l.6 3.5h-1.2zM230.6 79.5h1.2l-.6 3.5zM233.3 75.2l3.5 .6-3.5 .6z"/>
<path d="M242.9 67.3l3.5 .6-3.5 .5zM246.4 75.8l3.5-.6v1.2zM162.1 80.7l3.5 .6-3.5 .6zM170.3 81.3l3.5-.6v1.2zM173.9 82.2h1.2l-.6 3.5zM174.5 90.4l.6 3.5h-1.2zM186.8 78l.5 3.5h-1.1zM186.2 86.9h1.1l-.5 3.5zM209.5 80l.6 3.5h-1.2zM208.9 86.9h1.2l-.6 3.5zM217.9 86.9h1.2l-.6 3.5zM231.2 90.4l.6 3.5h-1.2z"/>
<path d="M237.6 85.2l3.5 .5-3.5 .7zM242.4 85.7l3.5-.6v1.1zM160.2 113h1.1l-.6 3.5zM160.7 117.3l.6 3.5h-1.1zM256.6 117.3l.6 3.5h-1.2zM256 127.3h1.2l-.6 3.6zM165.6 152.6l3.5-.6v1.2zM242.9 152l3.5 .6-3.5 .6zM191.2 166.3l3.3 1.3-3.5-.2zM196 167.9l3.5 .2-.2 1.2zM261.6 163.1l.6 3.5h-1.2zM261 215.4h1.2l-.6 3.6z"/>
</g>
<!-- layer: Leaders -->
<g fill="#000" stroke="#000" stroke-width=".3">
<path d="M59.4 56.1l2.9 2.1-.8 .8zM92.3 37.1l1.1 3.4-1.2 .1zM125.7 56.4l-1.3 3.3-1-.6zM327.1 45.3l1.2 3.3-1.1 .2zM344.7 53.9l.1 3.6-1.1-.2zM41.9 66.5l3.4 1.1-.6 1.1zM92.3 74.9l1.8 3.1-1.1 .4zM305.2 58.8l2.6 2.4-.9 .7zM320 68.2l2.2 2.8-1 .6zM335.5 63.3l.8 3.5-1.1 .1zM365.9 68.4l2.7-2.3-1.8 3zM75.2 84.8l3.3 1.1-.5 1.1z"/>
<path d="M339.5 81.9l.3 3.5h-1.2zM176.1 127l3.1-1.7-2.4 2.6zM169.4 174l2.8 2.1-3.4-1.1zM188.3 178.1l.3 3.6-1.1-.1zM241.6 185.2l2.9-2 .5 1zM244.4 192.3l.7 .9-3 1.8zM170.1 202.8l1-.5 .9 3.5zM189 211.7l.1 3.6-1.2-.2zM243.9 201.9l.9 .7-2.7 2.4zM302.7 207.4l.5 3.6-1.2-.1zM326.6 223.6l3.5-.4-3.2 1.5zM346 218.8l2.8 2.3-.9 .7z"/>
</g>
<g fill="none" stroke="#000" stroke-width=".3">
<path d="M61.9 58.6l38.8 39.8h3.5M92.8 40.6l7.9 57.8h50.9M123.9 59.4l-23.2 39h-3.5M327.7 48.7l10.4 53h3.5M344.3 57.4l-6.2 44.3h-3.5M45 68.1l55.7 30.3h3.5M93.5 78.2l7.2 20.2h3.5M307.3 61.6l30.8 40.1h62.8M321.7 71.3l16.4 30.4h3.5M335.7 66.8l2.4 34.9h3.5M366.3 68.7l-28.2 33h-3.5M78.3 86.5l22.4 11.9h3.5"/>
<path d="M339.2 85.4l-1.1 16.3h-3.5M176.5 127.5l-18.2 15.1h-47.4M113.8 167.4h41.3l14 7.1M151.6 167.4h3.5l15.5 35.2M315.2 171.8h-45.8l-24.7 11.9M188 181.6l-3.6 61.1h-41.8M244.8 192.7l24.6-20.9h3.5h-3.5l-25.1 30.5M188.5 215.2l-4.1 27.5h-3.5M302.6 210.9l-.8 20h-61.4M326.8 224.1l-25 6.8h-3.5M348.3 221.4l10 11.8h43.4"/>
</g>
<g font-size="7">
<text x="289" y="270.6">Robot Power System (RPS)</text>
<text x="375.6" y="272.3">01</text>
<text x="289" y="278.1">Assembly</text>
</g>
<g font-size="4.9">
<text x="185.7" y="29.8" transform="rotate(-90 185.7 29.8)">24.79</text>
<text x="194.6" y="26.3" transform="rotate(-90 194.6 26.3)">9.35</text>
<text x="207.2" y="29.8" transform="rotate(-90 207.2 29.8)">20.85</text>
<text x="228.3" y="26.7" transform="rotate(-90 228.3 26.7)">14.8</text>
<text x="242.6" y="26.3" transform="rotate(-90 242.6 26.3)">9.35</text>
<text x="254.6" y="35.7">9.37</text>
<text x="168" y="49.4">34.26</text>
<text x="254.3" y="51.1">19.28</text>
<text x="179.7" y="57.3">80.85</text>
<text x="179.7" y="65.2">80.85</text>
<text x="222.6" y="66.4">70.85</text>
<text x="254.3" y="74.4">19.28</text>
<text x="147.9" y="79.8">9.35</text>
<text x="217.1" y="82.5" transform="rotate(-90 217.1 82.5)">55.85</text>
<text x="259.4" y="83.8" transform="rotate(-1 259.4 83.8)">Ø2.5</text>
<text x="103.8" y="91.5">Heatsink to Acrylic Lid</text>
<text x="346.8" y="94.8">Heatsink to Robot Frame</text>
<text x="103.8" y="97.3">Mounting Holes</text>
<text x="346.8" y="100.7">Mounting Holes</text>
<text x="185.3" y="107.3" transform="rotate(-90 185.3 107.3)">24.79</text>
<text x="208" y="107.3" transform="rotate(-90 208 107.3)">20.85</text>
<text x="173.1" y="108.1" transform="rotate(-90 173.1 108.1)">9.35</text>
<text x="229.7" y="108.1" transform="rotate(-90 229.7 108.1)">14.8</text>
<text x="159.3" y="135" transform="rotate(-90 159.3 135)">1.62</text>
<text x="110.5" y="141.9">Device Reset Button</text>
<text x="255.1" y="147.8" transform="rotate(-90 255.1 147.8)">27.07</text>
<text x="199.7" y="151.1">161.7</text>
<text x="113.4" y="160.8">Battery Input</text>
<text x="113.8" y="166.7">XT90 Connectors</text>
<text x="272.9" y="165.3">Voltage Rail Output</text>
<text x="208.3" y="169.1" transform="rotate(12 208.3 169.1)">Ø3</text>
<text x="272.9" y="171.1">XT30 Connectors</text>
<text x="260.2" y="197.3" transform="rotate(-90 260.2 197.3)">111.7</text>
<text x="240.3" y="229.9">Temp Probe Passthroughs</text>
<text x="361.5" y="232.5">Device Reset Hole</text>
<text x="142.4" y="236.1">90A Motor Output</text>
<text x="142.6" y="242">XT90 Connectors</text>
<text x="231" y="248.5">ECE</text>
<text x="289" y="248.5">Senior Design Team B 10/8/2023</text>
<text x="350" y="248.5">Prof Seagull</text>
<text x="390" y="248.5">12/31/23</text>
<text x="350" y="258.6">Completed</text>
<text x="352.6" y="285.7">1</text>
<text x="360" y="285.5">10/8/23</text>
<text x="399.1" y="285.7">1/1</text>
</g>
<g font-size="3.5">
<text x="39" y="8.8">1</text>
<text x="89" y="8.8">2</text>
<text x="139" y="8.8">3</text>
<text x="189" y="8.8">4</text>
<text x="239" y="8.8">5</text>
<text x="289" y="8.8">6</text>
<text x="339" y="8.8">7</text>
<text x="389" y="8.8">8</text>
<text x="16.3" y="30.2">A</text>
<text x="411.3" y="30.2">A</text>
<text x="16.3" y="78">B</text>
<text x="411.3" y="78">B</text>
<text x="16.2" y="125.9">C</text>
<text x="411.2" y="125.9">C</text>
<text x="16.2" y="173.7">D</text>
<text x="411.2" y="173.7">D</text>
<text x="16.3" y="221.6">E</text>
<text x="411.3" y="221.6">E</text>
<text x="16.4" y="269.4">F</text>
<text x="411.4" y="269.4">F</text>
<text x="39" y="290.8">1</text>
<text x="89" y="290.8">2</text>
<text x="139" y="290.8">3</text>
<text x="189" y="290.8">4</text>
<text x="239" y="290.8">5</text>
<text x="289" y="290.8">6</text>
<text x="339" y="290.8">7</text>
<text x="389" y="290.8">8</text>
</g>
<g font-size="2.5">
<text x="231" y="242.9">Dept.</text>
<text x="255" y="242.9">Technical reference</text>
<text x="289" y="242.9">Created by</text>
<text x="350" y="242.9">Approved by</text>
<text x="289" y="252.8">Document type</text>
<text x="350" y="252.8">Document status</text>
<text x="289" y="262.9">Title</text>
<text x="350" y="262.9">DWG No.</text>
<text x="350" y="279.9">Rev.</text>
<text x="360" y="279.9">Date of issue</text>
<text x="396" y="279.9">Sheet</text>
</g>
</svg>
